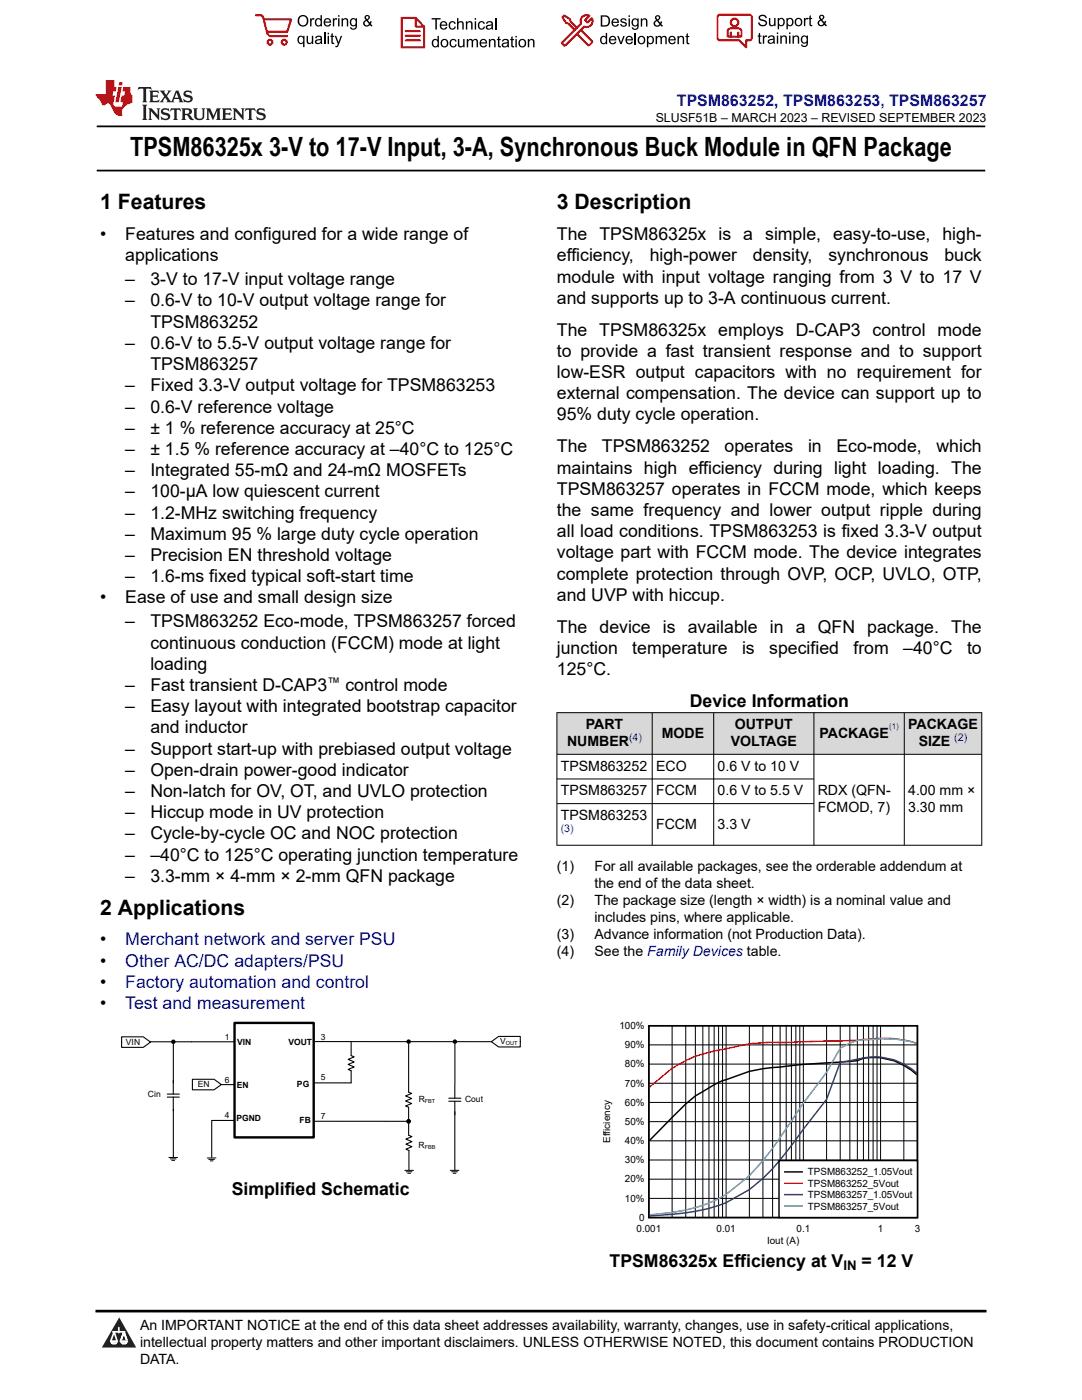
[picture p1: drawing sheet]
<svg xmlns="http://www.w3.org/2000/svg" width="216mm" height="279mm" viewBox="0 0 216 279" stroke-linecap="round" stroke-linejoin="round" font-family="sans-serif">
<path d="M19.3 25.2h177.3M19.3 34h177.3" fill="none" stroke="#000" stroke-width=".35"/>
<g fill="#d8d8d8">
<path d="M111.1 142.2h84.8v8.3h-84.8z" fill-rule="evenodd"/>
<path d="M111.2 142.3h18.9v8.2h-18.9z" fill-rule="evenodd"/>
<path d="M130.2 142.3h12.1v8.2h-12.1z" fill-rule="evenodd"/>
<path d="M142.5 142.3h19.8v8.2h-19.8z" fill-rule="evenodd"/>
<path d="M162.5 142.3h17.9v8.2h-17.9z" fill-rule="evenodd"/>
<path d="M180.5 142.3h15.3v8.2h-15.3z" fill-rule="evenodd"/>
</g>
<g fill="none" stroke="#000" stroke-width=".2">
<path d="M111.1 142.2h84.9M111.1 150.5h84.9M111.1 155.5h51.4M111.1 142.2v26.6M130.1 142.2v26.6M142.4 142.2v26.6M162.4 142.2v26.6M180.4 142.2v26.6M195.9 142.2v26.6M111.1 168.7h84.9M111.1 160.4h51.4M129.5 216.2h53.6"/>
<path d="M129.5 212.4h53.6M129.5 208.5h53.6M134.1 204.7v38.3M136.8 204.7v38.3M138.8 204.7v38.3M140.2 204.7v38.3M141.5 204.7v38.3M142.5 204.7v38.3M143.4 204.7v38.3M144.2 204.7v38.3M144.9 204.7v38.3M149.5 204.7v38.3"/>
<path d="M152.2 204.7v38.3M154.2 204.7v38.3M155.7 204.7v38.3M156.9 204.7v38.3M157.9 204.7v38.3M158.8 204.7v38.3M159.6 204.7v38.3M160.3 204.7v38.3M164.9 204.7v38.3M167.7 204.7v38.3M169.6 204.7v38.3M171.1 204.7v38.3"/>
<path d="M172.3 204.7v38.3M173.3 204.7v38.3M174.2 204.7v38.3M175 204.7v38.3M175.7 204.7v38.3M180.3 204.7v38.3M33.7 231h1.7M34 231.3h1.1M34.3 231.6h.6M41.4 231.1h1.7M41.6 231.4h1.2M41.9 231.7h.6"/>
<path d="M80.8 233.6h1.7M81.1 233.9h1.1M81.4 234.1h.5M89.9 233.6h1.7M90.1 233.9h1.2M90.4 234.1h.6M129.5 239.2h53.6M129.5 235.3h53.6M129.5 231.5h53.6M129.5 227.7h53.6M129.5 223.9h53.6M129.5 220h53.6"/>
</g>
<path d="M46.8 204.1h15.8v22.9h-15.8z" fill="none" stroke="#000" stroke-width=".48"/>
<g fill="none" stroke="#000" stroke-width=".21">
<path d="M24.3 206.9h4.3l1.4 1.1-1.4 1h-4.3zM30 207.9h16.7M33.4 219h2.4M33.4 218.3h2.4M34.6 219v12M34.6 208.4v9.9M38.4 215.4h4.3l1.5 1-1.5 1.1h-4.3zM44.2 216.5h2.6M62.9 207.9h35.1M70.1 207.9v2.8l.6 .2-1.2 .5 1.2 .5-1.2 .5 1.2 .5-1.2 .5 .6 .3v2.4h-7.5M81.5 208.3v9.7l.6 .2-1.2 .5 1.2 .5-1.2 .5 1.2 .5-1.2 .5 .6 .3v2.3M89.6 219.8h2.4"/>
<path d="M89.6 219.2h2.4M90.8 216.5v2.7M90.8 219.8v13.7M90.8 208.3v8.1M98 207.9l1.5-1.1h4.3v2.1h-4.3zM42.2 223.6v7.4M42.3 223.6h4.4M62.6 223.8h18.9M81.5 224.2v2.4M81.6 226.6l.6 .2-1.2 .5 1.2 .5-1.2 .5 1.2 .5-1.2 .5 .6 .3v3.9"/>
</g>
<g fill="#000">
<circle cx="34.6" cy="207.9" r=".45"/>
<circle cx="81.5" cy="207.9" r=".45"/>
<circle cx="90.8" cy="207.9" r=".45"/>
<circle cx="81.5" cy="223.8" r=".45"/>
</g>
<path d="M129.5 204.7h53.6v38.3h-53.6zM182.9 214.5a12.3 12.3 0 0 0-10.6-3.3l-1.2 .5-10.8 .7-4.6 .6a28.5 28.5 0 0 0-10.8 2.5 14.6 14.6 0 0 0-4.7 2.4l-1.4 .8-2 1.6-7.2 7.3" fill="none" stroke="#000" stroke-width=".29"/>
<path d="M182.9 208.2a25.4 25.4 0 0 0-11.8-.5l-14.2 .3a44 44 0 0 0-13.5 1.6l-1.9 .4a19.2 19.2 0 0 0-7.4 3.2l-4.5 3.7" fill="none" stroke="#f00" stroke-width=".29"/>
<path d="M182.9 214.2a12.5 12.5 0 0 0-11.8-2.8l-3.4 .6-2.8 7.4-7 9.2a45.4 45.4 0 0 1-8.4 8.8l-4.6 2.6a35.3 35.3 0 0 1-10.8 2.4l-4.5 .3" fill="none" stroke="#156" stroke-width=".29"/>
<path d="M182.9 208.2a27.9 27.9 0 0 0-10.6-.7l-1.2 .1-1.5 .6-1.9 1-2.8 4.8-4.6 6.2-3.4 5a60.9 60.9 0 0 1-7.4 9.4l-4.6 3.8a26.9 26.9 0 0 1-10.8 3.6l-4.5 .5" fill="none" stroke="#0bc" stroke-width=".29"/>
<path d="M155.4 231.6h27.7v11.4h-27.7z" fill-rule="evenodd" fill="#fff"/>
<path d="M155.4 231.6h27.7v11.4h-27.7zM156.6 233.9h3.5" fill="none" stroke="#000" stroke-width=".29"/>
<path d="M156.6 236.1h3.5" fill="none" stroke="#f00" stroke-width=".29"/>
<path d="M156.6 238.4h3.5" fill="none" stroke="#156" stroke-width=".29"/>
<path d="M156.6 240.7h3.5" fill="none" stroke="#0bc" stroke-width=".29"/>
<path d="M0 0h215.9v23.8h-215.9z" fill-rule="evenodd" fill="#fff"/>
<path d="M27.7 17.4l-.2 .6 .5-.3h.6v.1v2.2l-.2 .4h1l-.2-.4v-2.2v-.1h.5l.5 .3-.1-.6zM29.8 18.1l.2 .4v1.5l-.2 .4h1.9l.1-.6a1.08 1.08 0 0 1-1.3 .2v-.7h.6l.4 .2v-.6l-.4 .2h-.6v-.6l.2-.1a1 1 0 0 1 1 .2l-.1-.5zM31.8 18.1l1 1.1-1 1.2h.9l-.2-.2 .4-.7 .5 .7-.2 .2h1.6l-.2-.2 .1-.4h1l.1 .4-.1 .2h.9l-.2-.3-.8-2h-.5l-1 2.2-.8-1.1 .9-1.1h-.8l.2 .2-.5 .7-.3-.7 .1-.2zM35.2 18.5l.4 1h-.8zM36.8 18.2a.65 .65 0 0 0-.2 .7 .65 .65 0 0 0 .6 .5l.7 .2 .1 .2a.79 .79 0 0 1-.7 .4 .79 .79 0 0 1-.7-.5l.1 .7 .2-.1a.93 .93 0 0 0 1.1 .1 .93 .93 0 0 0 .4-1 1.46 1.46 0 0 0-1.2-.6l-.1-.3a1.09 1.09 0 0 1 1.2 .2l-.2-.6-.1 .1-.6-.2zM28.4 20.9l.2 .4v2.3l-.2 .3h1l-.2-.3v-2.3l.2-.4zM29.6 21.6l.2 .4v1.6l-.2 .3h.8l-.3-.3v-1.4l1.7 1.8v-2l.2-.4h-.8l.2 .2 .1 1.1-1.2-1.3zM32.3 21.8a.65 .65 0 0 0-.2 .7 .65 .65 0 0 0 .7 .4l.6 .2 .1 .2a.79 .79 0 0 1-.7 .4 .79 .79 0 0 1-.7-.5l.1 .7 .2-.1a.93 .93 0 0 0 1.1 .1 .93 .93 0 0 0 .4-.9 1.46 1.46 0 0 0-1.2-.6l-.1-.4a1.09 1.09 0 0 1 1.2 .2l-.2-.6-.1 .1-.6-.1zM34.1 21.6l-.1 .7a.63 .63 0 0 1 .7-.4l.1 1.7-.3 .3h1l-.2-.3v-1.7a.66 .66 0 0 1 .8 .4l-.1-.7zM36.2 21.6l.2 .4v1.6l-.2 .3h.9l-.2-.2v-.7h.5l.1 .2a.79 .79 0 0 0 1.2 .6l-1-.9a.61 .61 0 0 0 .6-.6 .61 .61 0 0 0-.5-.6zM36.9 21.9h.2a.47 .47 0 0 1 .5 .1 .47 .47 0 0 1 .1 .5l-.2 .2h-.6zM38.5 21.6l.2 .2a2.27 2.27 0 0 0 .4 2 1.04 1.04 0 0 0 1.7-.7v-1.3l.2-.2h-.8l.2 .4v1.1a.6 .6 0 0 1-.6 .6 .6 .6 0 0 1-.6-.6v-1.1l.3-.4zM41.1 21.6l.2 .4v1.6l-.2 .3h.7l-.2-.3v-1.5l.9 1.9 .8-1.9v1.5l-.2 .3h1l-.3-.3v-1.6l.3-.4h-.8l-.7 1.5-.7-1.5zM44.3 21.6l.2 .4v1.6l-.2 .3h1.9l.1-.5a1.09 1.09 0 0 1-1.3 .1v-.6h.6l.4 .1v-.6l-.4 .2h-.6v-.6l.2-.1a1.01 1.01 0 0 1 1 .3l-.1-.6zM46.4 21.6l.3 .4v1.6l-.3 .3h.8l-.2-.3v-1.4l1.6 1.8v-2l.2-.4h-.7l.2 .2v1.1l-1.2-1.3zM49 21.6l-.1 .7a.63 .63 0 0 1 .8-.4v1.7l-.3 .3h1l-.2-.3v-1.7a.66 .66 0 0 1 .8 .4l-.1-.7zM51.4 21.8a.65 .65 0 0 0-.2 .7 .65 .65 0 0 0 .6 .4l.6 .2 .2 .2a.79 .79 0 0 1-.8 .4 .79 .79 0 0 1-.6-.5l.1 .7 .2-.1a.93 .93 0 0 0 1 .1 .93 .93 0 0 0 .5-.9 1.46 1.46 0 0 0-1.3-.6l-.1-.4a1.09 1.09 0 0 1 1.3 .2l-.2-.6-.2 .1-.5-.1z" fill="#231f20"/>
<path d="M21.1 16v2.8h-2.1l.1 .3 .9 1a.95 .95 0 0 0 .9 .9 .59 .59 0 0 1 .6-.4 .59 .59 0 0 1 .5 .4l.4 .8a1.59 1.59 0 0 0 2.1 1.3 1.61 1.61 0 0 1 1-2.2l1-.4-.1-1.5a1.59 1.59 0 0 1-.4-1.6h-1.4l-.2 .9h.5l-.1 .8h-.5l-.2 1v.2l.4 .1-.2 .9h-.6a.73 .73 0 0 1-1.1-.7l.3-1.5h-.5l.2-.8h.5l.2-.9h-.5v-1.4zM23.6 17.4l-.6 3h.7l.6-3zM23.8 16.4l-.1 .7h.7l.1-.7z" fill="#ed1c24"/>
<g fill="#000">
<path d="M59.4 4.2a1.12 1.12 0 0 1 2.2 0 1.12 1.12 0 0 1-2.2 0zM59.9 3.5a.89 .89 0 0 0-.1 1.1 .89 .89 0 0 0 1.1 .4 .88 .88 0 0 0 .3-1.3 .88 .88 0 0 0-1.3-.2z" fill-rule="evenodd"/>
<path d="M59.5 7.3l.5-.2 .5 .3v-.3h.3v2.3h-.3v-.8a.74 .74 0 0 1-1 0 .74 .74 0 0 1-.1-1zM59.8 7.5a.57 .57 0 0 0-.2 .7 .57 .57 0 0 0 .8 .2 .57 .57 0 0 0 .1-.7 .57 .57 0 0 0-.7-.2z" fill-rule="evenodd"/>
<path d="M61.9 3.6h.2v.3l.2-.2 .3-.1 .2 .1-.1 .3a.36 .36 0 0 0-.5 0 .36 .36 0 0 0 0 .4v.9h-.3z" fill-rule="evenodd"/>
<path d="M61.2 7.1h.3v.9a.41 .41 0 0 0 .4 .6 .41 .41 0 0 0 .3-.6v-.9h.3v1.7h-.2v-.3a.58 .58 0 0 1-.7 .3 .58 .58 0 0 1-.4-.6z" fill-rule="evenodd"/>
<path d="M63 3.8l.5-.2 .5 .2v-.8h.2v2.3h-.2v-.2a.75 .75 0 0 1-1-.1 .75 .75 0 0 1-.1-1zM63.2 4a.57 .57 0 0 0-.1 .7 .57 .57 0 0 0 .8 .2 .57 .57 0 0 0 .1-.7 .57 .57 0 0 0-.8-.2z" fill-rule="evenodd"/>
<path d="M63 7.3a.74 .74 0 0 1 1-.1 .74 .74 0 0 1 .3 .9v.7h-.3v-.2a.57 .57 0 0 1-.8 .2 .57 .57 0 0 1-.2-.8l1-.3a.41 .41 0 0 0-.4-.4 .41 .41 0 0 0-.4 .4l-.3-.1zM63.2 8.2a.35 .35 0 0 0 .2 .5 .35 .35 0 0 0 .5-.3l.1-.4z" fill-rule="evenodd"/>
<path d="M65.4 6.5h.3v.3h-.3zM65.4 7.1h.3v1.7h-.3z" fill-rule="evenodd"/>
<path d="M64.8 3.8a.76 .76 0 0 1 .9-.1 .76 .76 0 0 1 .4 .8h-1.2a.47 .47 0 0 0 .3 .6 .47 .47 0 0 0 .6-.4l.3 .1a.82 .82 0 0 1-1.3 .3 .82 .82 0 0 1 0-1.3zM65 4l-.1 .3h.9l-.3-.4z" fill-rule="evenodd"/>
<path d="M66.4 3.6h.3v.3l.1-.2 .4-.1 .1 .1-.1 .3a.36 .36 0 0 0-.4 0 .36 .36 0 0 0-.1 .4v.9h-.3z" fill-rule="evenodd"/>
<path d="M66.1 6.7l.3-.1v.5h.3v.3h-.3v.9l.1 .2h.2v.3a.41 .41 0 0 1-.4-.1 .41 .41 0 0 1-.2-.4v-.9h-.2v-.3h.2z" fill-rule="evenodd"/>
<path d="M66.8 7.1h.3l.4 1.4 .5-1.4h.3l-.6 1.7a.57 .57 0 0 1-.8 .6v-.3a.37 .37 0 0 0 .5-.3z" fill-rule="evenodd"/>
<path d="M67.5 3h.2v.3h-.2zM67.5 3.6h.2v1.7h-.2z" fill-rule="evenodd"/>
<path d="M68.2 3.6h.2v.3a.58 .58 0 0 1 .7-.3 .58 .58 0 0 1 .4 .7v1h-.3v-1a.4 .4 0 0 0-.4-.5 .4 .4 0 0 0-.4 .6v.9h-.2z" fill-rule="evenodd"/>
<path d="M70 3.8l.5-.2 .5 .2v-.2h.2v1.5a.71 .71 0 0 1-.5 .8 .71 .71 0 0 1-.8-.5h.2a.46 .46 0 0 0 .6 .3 .46 .46 0 0 0 .3-.6 .78 .78 0 0 1-1.1-.2 .78 .78 0 0 1 .1-1.1zM70.2 4a.53 .53 0 0 0-.1 .8 .53 .53 0 0 0 .8 0 .54 .54 0 0 0 0-.7 .54 .54 0 0 0-.7-.1z" fill-rule="evenodd"/>
<path d="M72.9 3.1a.53 .53 0 0 1 .8 .1 .53 .53 0 0 1-.3 .8l.4 .5 .1-.3 .3 .1-.2 .5 .3 .3-.2 .2-.3-.3a.71 .71 0 0 1-1.2 .1 .71 .71 0 0 1 .4-1.1l-.3-.5zM73 3.5a.3 .3 0 0 0 .6 0 .3 .3 0 0 0-.6 0zM72.9 4.3a.45 .45 0 0 0 0 .7 .45 .45 0 0 0 .7-.2l-.5-.6z" fill-rule="evenodd"/>
<path d="M86.1 3.6h1.8v.3h-.7v2h-.3v-2h-.8z" fill-rule="evenodd"/>
<path d="M86.3 8l.5-.2 .5 .2v-.8h.3v2.2h-.3v-.2a.76 .76 0 0 1-1 0 .76 .76 0 0 1-.1-1zM86.6 8.1a.58 .58 0 0 0-.2 .8 .58 .58 0 0 0 .8 .2 .58 .58 0 0 0 .1-.8 .58 .58 0 0 0-.7-.2z" fill-rule="evenodd"/>
<path d="M88.2 7.9a.81 .81 0 0 1 1.1 .2 .81 .81 0 0 1-.2 1.1 .81 .81 0 0 1-1.1-.1l-.1-.8zM88.3 8.1a.57 .57 0 0 0 0 .9 .57 .57 0 0 0 .8 0 .57 .57 0 0 0 0-.8 .57 .57 0 0 0-.8-.1z" fill-rule="evenodd"/>
<path d="M88 4.4a.77 .77 0 0 1 .9-.1 .77 .77 0 0 1 .4 .8h-1.3a.48 .48 0 0 0 .4 .6 .48 .48 0 0 0 .6-.3h.3a.83 .83 0 0 1-1.3 .4 .83 .83 0 0 1 0-1.4zM88.2 4.6l-.2 .3h1l-.3-.4z" fill-rule="evenodd"/>
<path d="M89.7 4.4a.7 .7 0 0 1 1.2 .3l-.2 .1a.45 .45 0 0 0-.6-.3 .45 .45 0 0 0-.3 .6 .45 .45 0 0 0 .3 .6 .45 .45 0 0 0 .6-.4h.3a.76 .76 0 0 1-1.1 .6 .76 .76 0 0 1-.3-1.1z" fill-rule="evenodd"/>
<path d="M89.9 8a.7 .7 0 0 1 1.2 .3h-.3a.45 .45 0 0 0-.5-.3 .45 .45 0 0 0-.3 .6 .45 .45 0 0 0 .3 .6 .45 .45 0 0 0 .6-.4l.2 .1a.76 .76 0 0 1-1 .5 .76 .76 0 0 1-.4-1.1z" fill-rule="evenodd"/>
<path d="M91.2 3.6h.3v.8a.59 .59 0 0 1 .7-.2 .59 .59 0 0 1 .3 .7v1h-.2v-1a.4 .4 0 0 0-.5-.4 .4 .4 0 0 0-.3 .5v.9h-.3z" fill-rule="evenodd"/>
<path d="M91.4 7.8h.2v.9a.41 .41 0 0 0 .5 .5 .41 .41 0 0 0 .3-.5v-.9h.3v1.6h-.3v-.2a.58 .58 0 0 1-.7 .3 .58 .58 0 0 1-.3-.7z" fill-rule="evenodd"/>
<path d="M93 4.2h.2v.3a.59 .59 0 0 1 .7-.3 .59 .59 0 0 1 .4 .7v1h-.3v-1a.41 .41 0 0 0-.4-.5 .41 .41 0 0 0-.4 .6v.9h-.2z" fill-rule="evenodd"/>
<path d="M93.1 7.8h.3v.2a.56 .56 0 0 1 1 0 .54 .54 0 0 1 .6-.2 .54 .54 0 0 1 .4 .5v1.1h-.3v-1a.34 .34 0 0 0-.3-.4 .34 .34 0 0 0-.4 .3v1.1h-.3v-1a.38 .38 0 0 0-.5-.4 .38 .38 0 0 0-.2 .6v.8h-.3z" fill-rule="evenodd"/>
<path d="M94.7 3.6h.3v.3h-.3zM94.7 4.2h.3v1.7h-.3z" fill-rule="evenodd"/>
<path d="M95.5 4.4a.7 .7 0 0 1 1.3 .3l-.3 .1a.45 .45 0 0 0-.6-.3 .45 .45 0 0 0-.3 .6 .45 .45 0 0 0 .3 .6 .45 .45 0 0 0 .6-.4h.3a.76 .76 0 0 1-1.1 .6 .76 .76 0 0 1-.3-1.1z" fill-rule="evenodd"/>
<path d="M95.9 8a.77 .77 0 0 1 .9-.2 .77 .77 0 0 1 .4 .9h-1.2a.48 .48 0 0 0 .3 .5 .48 .48 0 0 0 .6-.3h.3a.83 .83 0 0 1-1.3 .4 .83 .83 0 0 1 0-1.3zM96.1 8.1l-.1 .4h.9l-.2-.5z" fill-rule="evenodd"/>
<path d="M97.5 7.8h.3v.2a.59 .59 0 0 1 .7-.2 .59 .59 0 0 1 .4 .6v1h-.3v-1a.41 .41 0 0 0-.5-.4 .41 .41 0 0 0-.3 .5v.9h-.3z" fill-rule="evenodd"/>
<path d="M97.1 4.4a.74 .74 0 0 1 1-.1 .74 .74 0 0 1 .3 .9v.7h-.3v-.2a.59 .59 0 0 1-.8 .2 .59 .59 0 0 1-.3-.8l1.1-.3a.42 .42 0 0 0-.4-.4 .42 .42 0 0 0-.5 .4l-.2-.1zM97.3 5.3a.36 .36 0 0 0 .2 .5 .36 .36 0 0 0 .5-.2l.1-.5z" fill-rule="evenodd"/>
<path d="M99.4 7.4l.2-.2v.6h.3v.2h-.3v1l.1 .2h.2l.1 .2a.41 .41 0 0 1-.5 0 .41 .41 0 0 1-.1-.4v-1h-.2v-.2h.2z" fill-rule="evenodd"/>
<path d="M100.3 8a.74 .74 0 0 1 .9-.2 .74 .74 0 0 1 .3 .9l.1 .7h-.3v-.2a.59 .59 0 0 1-.8 .3 .59 .59 0 0 1-.3-.8l1-.3a.42 .42 0 0 0-.3-.4 .42 .42 0 0 0-.5 .3h-.3zM100.5 8.8a.36 .36 0 0 0 .1 .5 .36 .36 0 0 0 .5-.2l.2-.5z" fill-rule="evenodd"/>
<path d="M102 7.4l.3-.2v.6h.3v.2h-.3v1l.1 .2h.2v.2a.41 .41 0 0 1-.5 0 .41 .41 0 0 1-.1-.4v-1h-.2v-.2h.2z" fill-rule="evenodd"/>
<path d="M102.8 7.2h.3v.3h-.3zM102.8 7.8h.3v1.6h-.3z" fill-rule="evenodd"/>
<path d="M103.7 7.9a.81 .81 0 0 1 1.1 .2 .81 .81 0 0 1-.1 1.1 .81 .81 0 0 1-1.2-.1v-.8zM103.9 8.1a.57 .57 0 0 0-.1 .9 .57 .57 0 0 0 .8 0 .57 .57 0 0 0 0-.8 .57 .57 0 0 0-.7-.1z" fill-rule="evenodd"/>
<path d="M105.3 7.8h.3v.2a.59 .59 0 0 1 .7-.2 .59 .59 0 0 1 .4 .6v1h-.3v-1a.41 .41 0 0 0-.5-.4 .41 .41 0 0 0-.3 .5v.9h-.3z" fill-rule="evenodd"/>
<path d="M119.9 3.1h.7a1.12 1.12 0 0 1 1.1 1.1 1.12 1.12 0 0 1-1 1.1h-.8zM120.2 3.3v1.7h.4a.86 .86 0 0 0 .8-.8 .86 .86 0 0 0-.8-.9z" fill-rule="evenodd"/>
<path d="M119.9 7.4l.5-.3 .5 .3v-.8h.2v2.2h-.2v-.2a.75 .75 0 0 1-1 0 .75 .75 0 0 1-.1-1zM120.1 7.5a.57 .57 0 0 0-.1 .8 .57 .57 0 0 0 .8 .2 .57 .57 0 0 0 .1-.8 .57 .57 0 0 0-.8-.2z" fill-rule="evenodd"/>
<path d="M121.7 7.4a.76 .76 0 0 1 .9-.2 .76 .76 0 0 1 .4 .9h-1.2a.47 .47 0 0 0 .3 .5 .47 .47 0 0 0 .6-.3h.3a.82 .82 0 0 1-1.3 .4 .82 .82 0 0 1 0-1.3zM121.9 7.5l-.1 .3h.9l-.3-.4z" fill-rule="evenodd"/>
<path d="M122.2 3.9a.76 .76 0 0 1 .9-.2 .76 .76 0 0 1 .4 .9h-1.2a.47 .47 0 0 0 .4 .5 .47 .47 0 0 0 .5-.3h.3a.82 .82 0 0 1-1.3 .4 .82 .82 0 0 1 0-1.3zM122.5 4l-.2 .3h.9l-.2-.4z" fill-rule="evenodd"/>
<path d="M123.9 3.8a.71 .71 0 0 1 1.1 .3h-.2a.32 .32 0 0 0-.4-.3 .32 .32 0 0 0-.3 .4h.1a.75 .75 0 0 1 .9 .8 .72 .72 0 0 1-.7 .3 .72 .72 0 0 1-.7-.5h.3a.36 .36 0 0 0 .4 .4 .36 .36 0 0 0 .3-.5 .8 .8 0 0 1-.9-.7z" fill-rule="evenodd"/>
<path d="M123.2 7.2h.3l.4 1.3 .5-1.3h.3l-.7 1.6h-.2z" fill-rule="evenodd"/>
<path d="M125.4 3.1h.3v.3h-.3zM125.4 3.7h.3v1.6h-.3z" fill-rule="evenodd"/>
<path d="M125 7.4a.76 .76 0 0 1 .9-.2 .76 .76 0 0 1 .4 .9h-1.2a.47 .47 0 0 0 .3 .5 .47 .47 0 0 0 .6-.3h.3a.82 .82 0 0 1-1.3 .4 .82 .82 0 0 1 0-1.3zM125.2 7.5l-.1 .3h.9l-.2-.4z" fill-rule="evenodd"/>
<path d="M126.2 3.9l.5-.3 .5 .3v-.2h.2v1.4a.71 .71 0 0 1-.5 .8 .71 .71 0 0 1-.8-.5l.2 .1a.46 .46 0 0 0 .6 .2 .46 .46 0 0 0 .3-.6 .78 .78 0 0 1-1.1-.1 .78 .78 0 0 1 .1-1.1zM126.4 4a.53 .53 0 0 0-.1 .8 .53 .53 0 0 0 .8 0 .54 .54 0 0 0 0-.7 .54 .54 0 0 0-.7-.1z" fill-rule="evenodd"/>
<path d="M127.5 7.3a.8 .8 0 0 1 1.1 .2 .8 .8 0 0 1-.1 1.1 .8 .8 0 0 1-1.2-.1v-.8zM127.7 7.5a.56 .56 0 0 0-.1 .9 .56 .56 0 0 0 .8-.1 .56 .56 0 0 0 0-.7 .56 .56 0 0 0-.7-.1z" fill-rule="evenodd"/>
<path d="M127.9 3.7h.2v.2a.58 .58 0 0 1 .7-.2 .58 .58 0 0 1 .4 .6v1h-.3v-1a.4 .4 0 0 0-.4-.4 .4 .4 0 0 0-.4 .5v.9h-.2z" fill-rule="evenodd"/>
<path d="M129.1 7.2h.2v.2a.72 .72 0 0 1 1-.1 .72 .72 0 0 1 .2 1 .64 .64 0 0 1-.5 .5 .64 .64 0 0 1-.6-.2v.8h-.3zM129.5 7.5a.56 .56 0 0 0-.2 .8 .56 .56 0 0 0 .8 .2 .56 .56 0 0 0 .1-.8 .56 .56 0 0 0-.7-.2z" fill-rule="evenodd"/>
<path d="M130.8 7.2h.3v.2a.55 .55 0 0 1 .9 0 .53 .53 0 0 1 .6-.3 .53 .53 0 0 1 .4 .6v1.1h-.2v-1a.34 .34 0 0 0-.3-.4 .34 .34 0 0 0-.4 .3v1.1h-.3v-1a.37 .37 0 0 0-.5-.4 .37 .37 0 0 0-.2 .6v.8h-.3z" fill-rule="evenodd"/>
<path d="M130.8 3.2a.53 .53 0 0 1 .9 .1 .53 .53 0 0 1-.4 .8l.4 .5 .2-.4 .2 .1-.2 .5 .4 .3-.2 .3-.3-.4a.71 .71 0 0 1-1.2 .1 .71 .71 0 0 1 .3-1.1l-.2-.5zM130.9 3.6a.3 .3 0 0 0 .6 0 .3 .3 0 0 0-.6 0zM130.9 4.3a.45 .45 0 0 0 0 .7 .45 .45 0 0 0 .7-.2l-.5-.6z" fill-rule="evenodd"/>
<path d="M133.6 7.4a.76 .76 0 0 1 .9-.2 .76 .76 0 0 1 .3 .9h-1.2a.47 .47 0 0 0 .4 .5 .47 .47 0 0 0 .6-.3h.2a.82 .82 0 0 1-1.2 .4 .82 .82 0 0 1 0-1.3zM133.8 7.5l-.2 .3h1l-.3-.4z" fill-rule="evenodd"/>
<path d="M135.2 7.2h.2v.2a.58 .58 0 0 1 .7-.2 .58 .58 0 0 1 .4 .6v1h-.3v-1a.4 .4 0 0 0-.4-.4 .4 .4 0 0 0-.3 .5v.9h-.3z" fill-rule="evenodd"/>
<path d="M137 6.8l.3-.2v.6h.2v.2h-.2v1v.2h.2l.1 .2a.41 .41 0 0 1-.5 0 .41 .41 0 0 1-.1-.5v-.9h-.2v-.2h.2z" fill-rule="evenodd"/>
<path d="M151.6 3.1a.88 .88 0 0 1 1.4 .5h-.3a.49 .49 0 0 0-.5-.5 .49 .49 0 0 0-.5 .6l.1 .1a1.06 1.06 0 0 1 1.2 1 .95 .95 0 0 1-.9 .4 .95 .95 0 0 1-.8-.7h.3a.58 .58 0 0 0 .6 .5 .58 .58 0 0 0 .5-.6l-.2-.1a.95 .95 0 0 1-1.1-.9z" fill-rule="evenodd"/>
<path d="M151.4 6.7l.3-.2v.6h.2v.2h-.2v1v.2h.2l.1 .2a.41 .41 0 0 1-.5 0 .41 .41 0 0 1-.1-.5v-.9h-.2v-.2h.2z" fill-rule="evenodd"/>
<path d="M152.2 7.1h.3v.2l.1-.2h.4h.1l-.1 .3a.36 .36 0 0 0-.4 0 .36 .36 0 0 0-.1 .5v.8h-.3z" fill-rule="evenodd"/>
<path d="M153.3 7.3a.74 .74 0 0 1 1-.2 .74 .74 0 0 1 .3 .9l.1 .7h-.3l-.1-.2a.57 .57 0 0 1-.8 .3 .57 .57 0 0 1-.1-.9l.9-.2a.41 .41 0 0 0-.4-.4 .41 .41 0 0 0-.4 .3h-.3zM153.5 8.1a.35 .35 0 0 0 .2 .5 .35 .35 0 0 0 .5-.2l.1-.5z" fill-rule="evenodd"/>
<path d="M153.4 3.6h.3v.9a.41 .41 0 0 0 .4 .5 .41 .41 0 0 0 .4-.5v-.9h.2v1.6h-.2v-.2a.58 .58 0 0 1-.7 .2 .58 .58 0 0 1-.4-.6z" fill-rule="evenodd"/>
<path d="M155 6.5h.3v.3h-.3zM155 7.1h.3v1.6h-.3z" fill-rule="evenodd"/>
<path d="M155.2 3.6h.2v.2a.72 .72 0 0 1 1-.1 .72 .72 0 0 1 .2 1 .64 .64 0 0 1-.5 .5 .64 .64 0 0 1-.6-.2v.8h-.3zM155.6 3.9a.56 .56 0 0 0-.2 .8 .56 .56 0 0 0 .8 .2 .56 .56 0 0 0 .1-.8 .56 .56 0 0 0-.7-.2z" fill-rule="evenodd"/>
<path d="M155.7 7.1h.3v.2a.58 .58 0 0 1 .7-.2 .58 .58 0 0 1 .3 .6v1h-.3v-1a.4 .4 0 0 0-.4-.4 .4 .4 0 0 0-.3 .5v.9h-.3z" fill-rule="evenodd"/>
<path d="M156.9 3.6h.3v.2a.72 .72 0 0 1 .9-.1 .72 .72 0 0 1 .2 1 .64 .64 0 0 1-.4 .5 .64 .64 0 0 1-.7-.2v.8h-.3zM157.3 3.9a.56 .56 0 0 0-.1 .8 .56 .56 0 0 0 .7 .2 .56 .56 0 0 0 .2-.8 .56 .56 0 0 0-.8-.2z" fill-rule="evenodd"/>
<path d="M157.4 6.5h.3v.3h-.3zM157.4 7.1h.3v1.6h-.3z" fill-rule="evenodd"/>
<path d="M158.1 7.1h.3v.2a.58 .58 0 0 1 .7-.2 .58 .58 0 0 1 .4 .6v1h-.3v-1a.4 .4 0 0 0-.5-.4 .4 .4 0 0 0-.3 .5v.9h-.3z" fill-rule="evenodd"/>
<path d="M158.8 3.7a.8 .8 0 0 1 1.1 .2 .8 .8 0 0 1-.1 1.1 .8 .8 0 0 1-1.1-.1l-.1-.8zM159 3.9a.56 .56 0 0 0-.1 .9 .56 .56 0 0 0 .9 0 .56 .56 0 0 0-.1-.8 .56 .56 0 0 0-.7-.1z" fill-rule="evenodd"/>
<path d="M160 7.3l.5-.2 .5 .2v-.2h.2v1.4a.71 .71 0 0 1-.5 .9 .71 .71 0 0 1-.9-.5h.3a.46 .46 0 0 0 .6 .2 .46 .46 0 0 0 .2-.6 .78 .78 0 0 1-1-.1 .78 .78 0 0 1 .1-1.1zM160.2 7.4a.53 .53 0 0 0-.1 .8 .53 .53 0 0 0 .8 0 .54 .54 0 0 0 0-.7 .54 .54 0 0 0-.7-.1z" fill-rule="evenodd"/>
<path d="M160.4 3.6h.3v.2l.1-.2h.4h.1l-.1 .3a.36 .36 0 0 0-.4 0 .36 .36 0 0 0-.1 .5v.8h-.3z" fill-rule="evenodd"/>
<path d="M161.5 3.2l.3-.2v.6h.3v.2h-.3v1v.2h.3v.2a.41 .41 0 0 1-.5 0 .41 .41 0 0 1-.1-.5v-.9h-.2v-.2h.2z" fill-rule="evenodd"/>
<path d="M163.6 3.1a.53 .53 0 0 1 .8 .1 .53 .53 0 0 1-.3 .8l.4 .5 .1-.3h.3l-.2 .5 .3 .3-.2 .3-.3-.3a.71 .71 0 0 1-1.2 .1 .71 .71 0 0 1 .4-1.2l-.3-.5zM163.7 3.5a.3 .3 0 0 0 .5 0 .3 .3 0 0 0-.5 0zM163.6 4.2a.45 .45 0 0 0 0 .8 .45 .45 0 0 0 .7-.3l-.5-.6z" fill-rule="evenodd"/>
</g>
<path d="M64.8 6.5v2.3M98.9 3.6v2.3M126.8 6.6v2.2" fill="none" stroke="#000" stroke-width=".28"/>
<g fill="none" stroke="#de0000" stroke-width=".42">
<path d="M51.1 3l1 .1a1.4 1.4 0 0 1 .6 1.2l.7 2.5a.95 .95 0 0 0 1.1 .4h2.8M52.7 3.9h5.4l-.8 2.4h-4M80.1 3.6h2.8v1.7h1.7v4.2h-4.5zM81 7.1h2.8M81 6.2h2.8M81 8.1h2.8M82.9 3.6l1.7 1.7M115.1 5.5l-1.3-1.2-.1-.5-1.2-.7-.3 .3 .7 1.1 .5 .2 1.3 1.3M115.9 6l2.2 2.2v.3l-.5 .5h-.3l-2.2-2.2zM115.9 6l.7-.7a1.19 1.19 0 0 0 1.3-.3 1.19 1.19 0 0 0 .2-1.4l-.9 .9-.4-.5 .8-.8a1.19 1.19 0 0 0-1.4 .1 1.19 1.19 0 0 0-.2 1.4l-3.8 3.7v.3l.3 .3h.3l2.3-2.2M143.2 3.2l.4-.2h6l.4 .2v4.4l-.2 .4-.9 .1v1.3l-1.4-1.3h-3.9l-.4-.3zM145.4 5.8l.4-.1h1.6a.61 .61 0 0 1 .6 .6v1h-2.8v-1z"/>
<path d="M145.8 6.5v.8M147.3 6.5v.8"/>
<circle cx="53.9" cy="8.4" r=".49"/>
<circle cx="56.7" cy="8.4" r=".49"/>
<circle cx="146.6" cy="4.5" r=".75"/>
</g>
<path d="M0 261.4h215.9v18h-215.9z" fill-rule="evenodd" fill="#fff"/>
<path d="M23.8 262.9l3.4 6h-6.9z" fill="#231f20"/>
<path d="M22.1 267.7h1.3l-.4 .5h-.3a.55 .55 0 0 1-.6-.5z" fill-rule="evenodd" fill="#fff"/>
<path d="M22.1 267.7h1.3l-.4 .5h-.3a.55 .55 0 0 1-.6-.5z" fill="none" stroke="#231f20" stroke-width=".34"/>
<path d="M22.1 267.7h1.3l-.4 .5h-.5zM22.6 265.8h.1M22.6 265.8h2.3zM23.7 265.9h.1M23.7 264.9v1zM24 267.7h.1" fill="none" stroke="#fff" stroke-width=".34"/>
<path d="M24.7 265.8l-.7 1.9z" fill="#fff"/>
<path d="M24.7 265.8l-.7 1.9z" fill="none" stroke="#fff" stroke-width=".34"/>
<path d="M24.7 265.8l.7 1.9z" fill="#fff"/>
<path d="M22.8 265.8l-.7 1.9zM22.8 265.8l.6 1.9zM24.7 265.8l.7 1.9zM25.3 267.7h.1" fill="none" stroke="#fff" stroke-width=".34"/>
<path d="M24.1 267.7h1.3a.65 .65 0 0 1-.6 .5 .65 .65 0 0 1-.7-.5z" fill-rule="evenodd" fill="#fff"/>
<path d="M24.1 267.7h1.3a.65 .65 0 0 1-.6 .5 .65 .65 0 0 1-.7-.5z" fill="none" stroke="#231f20" stroke-width=".34"/>
<path d="M24 267.7h.1M24.1 267.7h1.3l-.4 .5h-.5z" fill="none" stroke="#fff" stroke-width=".34"/>
<path d="M19 261.7h177.8" fill="none" stroke="#000" stroke-width=".53"/>
<text font-size="5.3" x="26" y="31.2">TPSM86325x 3-V to 17-V Input, 3-A, Synchronous Buck Module in QFN Package</text>
<g font-size="4.2">
<text x="20" y="41.8">1 Features</text>
<text x="111.1" y="41.8">3 Description</text>
<text x="20" y="182.5">2 Applications</text>
</g>
<g font-size="3.5">
<text x="20" y="47.9">•</text>
<text x="25" y="47.9">Features and configured for a wide range of</text>
<text x="111.1" y="47.9">The TPSM86325x is a simple, easy-to-use, high-</text>
<text x="25" y="52.2">applications</text>
<text x="111.1" y="52.2">efficiency,</text>
<text x="129.6" y="52.2">high-power</text>
<text x="150.2" y="52.2">density,</text>
<text x="165.3" y="52.2">synchronous</text>
<text x="188.4" y="52.2">buck</text>
<text x="25" y="56.9">–</text>
<text x="30" y="56.9">3-V to 17-V input voltage range</text>
<text x="111.1" y="56.4">module with input voltage ranging from 3 V to 17 V</text>
<text x="25" y="61.2">–</text>
<text x="30" y="61.2">0.6-V to 10-V output voltage range for</text>
<text x="30" y="65.4">TPSM863252</text>
<text x="111.1" y="60.6">and supports up to 3-A continuous current.</text>
<text x="25" y="69.6">–</text>
<text x="30" y="69.6">0.6-V to 5.5-V output voltage range for</text>
<text x="111.1" y="67">The TPSM86325x employs D-CAP3 control mode</text>
<text x="111.1" y="71.2">to provide a fast transient response and to support</text>
<text x="30" y="73.9">TPSM863257</text>
<text x="111.1" y="75.5">low-ESR output capacitors with no requirement for</text>
<text x="25" y="78.1">–</text>
<text x="25" y="82.3">–</text>
<text x="30" y="78.1">Fixed 3.3-V output voltage for TPSM863253</text>
<text x="30" y="82.3">0.6-V reference voltage</text>
<text x="111.1" y="83.9">95% duty cycle operation.</text>
<text x="111.1" y="79.7">external compensation. The device can support up to</text>
<text x="25" y="86.6">–</text>
<text x="30" y="86.6">± 1 % reference accuracy at 25°C</text>
<text x="25" y="90.8">–</text>
<text x="25" y="95">–</text>
<text x="30" y="90.8">± 1.5 % reference accuracy at –40°C to 125°C</text>
<text x="30" y="95">Integrated 55-mΩ and 24-mΩ MOSFETs</text>
<text x="111.1" y="90.3">The</text>
<text x="111.1" y="94.5">maintains high efficiency during light loading. The</text>
<text x="120.1" y="90.3">TPSM863252</text>
<text x="144.6" y="90.3">operates</text>
<text x="161.2" y="90.3">in</text>
<text x="166.9" y="90.3">Eco-mode,</text>
<text x="186.9" y="90.3">which</text>
<text x="25" y="99.3">–</text>
<text x="30" y="99.3">100-μA low quiescent current</text>
<text x="111.1" y="98.7">TPSM863257 operates in FCCM mode, which keeps</text>
<text x="25" y="103.5">–</text>
<text x="25" y="107.7">–</text>
<text x="30" y="103.5">1.2-MHz switching frequency</text>
<text x="30" y="107.7">Maximum 95 % large duty cycle operation</text>
<text x="111.1" y="103">the same frequency and lower output ripple during</text>
<text x="111.1" y="107.2">all load conditions. TPSM863253 is fixed 3.3-V output</text>
<text x="25" y="112">–</text>
<text x="30" y="112">Precision EN threshold voltage</text>
<text x="111.1" y="111.4">voltage part with FCCM mode. The device integrates</text>
<text x="25" y="116.2">–</text>
<text x="30" y="116.2">1.6-ms fixed typical soft-start time</text>
<text x="111.1" y="115.7">complete protection through OVP, OCP, UVLO, OTP,</text>
<text x="111.1" y="119.9">and UVP with hiccup.</text>
<text x="20" y="120.4">•</text>
<text x="25" y="120.4">Ease of use and small design size</text>
<text x="25" y="125.2">–</text>
<text x="30" y="125.2">TPSM863252 Eco-mode, TPSM863257 forced</text>
<text x="30" y="129.4">continuous conduction (FCCM) mode at light</text>
<text x="111.1" y="126.3">The device is available in a QFN package. The</text>
<text x="111.1" y="130.5">junction</text>
<text x="126.2" y="130.5">temperature</text>
<text x="148.1" y="130.5">is</text>
<text x="153.5" y="130.5">specified</text>
<text x="170.3" y="130.5">from</text>
<text x="180.2" y="130.5">–40°C</text>
<text x="193" y="130.5">to</text>
<text x="25" y="137.9">–</text>
<text x="30" y="133.7">loading</text>
<text x="30" y="137.9">Fast transient D-CAP3</text>
<text x="68.9" y="137.9">control mode</text>
<text x="111.1" y="134.7">125°C.</text>
<text x="25" y="142.1">–</text>
<text x="30" y="142.1">Easy layout with integrated bootstrap capacitor</text>
<text x="137.6" y="141.1">Device Information</text>
<text x="30" y="146.4">and inductor</text>
<text x="25" y="154.8">–</text>
<text x="25" y="150.6">–</text>
<text x="30" y="154.8">Open-drain power-good indicator</text>
<text x="30" y="150.6">Support start-up with prebiased output voltage</text>
<text x="25" y="159.1">–</text>
<text x="30" y="159.1">Non-latch for OV, OT, and UVLO protection</text>
<text x="25" y="163.3">–</text>
<text x="25" y="167.5">–</text>
<text x="30" y="163.3">Hiccup mode in UV protection</text>
<text x="30" y="167.5">Cycle-by-cycle OC and NOC protection</text>
<text x="25" y="171.8">–</text>
<text x="30" y="171.8">–40°C to 125°C operating junction temperature</text>
<text x="25" y="176">–</text>
<text x="30" y="176">3.3-mm × 4-mm × 2-mm QFN package</text>
<text x="20" y="188.7">•</text>
<text x="20" y="192.9">•</text>
<text x="20" y="197.2">•</text>
<text x="20" y="201.4">•</text>
<text x="46.2" y="238.6">Simplified Schematic</text>
<text x="121.6" y="252.8">TPSM86325x Efficiency at V</text>
<text x="171.9" y="252.8">= 12 V</text>
</g>
<g font-size="3.5" fill="#00f">
<text x="25" y="188.7">Merchant network and server PSU</text>
<text x="25" y="192.9">Other AC/DC adapters/PSU</text>
<text x="25" y="197.2">Factory automation and control</text>
<text x="25" y="201.4">Test and measurement</text>
</g>
<text font-size="3.2" fill="#00f" x="135.1" y="21.1">TPSM863252, TPSM863253, TPSM863257</text>
<g font-size="2.8">
<text x="113.1" y="148.9">NUMBER</text>
<text x="116.9" y="145.5">PART</text>
<text x="132" y="147.2">MODE</text>
<text x="145.8" y="148.9">VOLTAGE</text>
<text x="146.6" y="145.5">OUTPUT</text>
<text x="163.5" y="147.2">PACKAGE</text>
<text x="181.2" y="145.5">PACKAGE</text>
<text x="183.3" y="148.9">SIZE</text>
<text x="111.9" y="153.8">TPSM863252</text>
<text x="130.9" y="153.8">ECO</text>
<text x="143.2" y="153.8">0.6 V to 10 V</text>
<text x="111.9" y="158.7">TPSM863257</text>
<text x="130.9" y="158.7">FCCM</text>
<text x="143.2" y="158.7">0.6 V to 5.5 V</text>
<text x="163.2" y="158.7">RDX (QFN-</text>
<text x="181.2" y="158.7">4.00 mm ×</text>
<text x="111.9" y="163.7">TPSM863253</text>
<text x="130.9" y="165.3">FCCM</text>
<text x="143.2" y="165.3">3.3 V</text>
<text x="163.2" y="162.1">FCMOD, 7)</text>
<text x="181.2" y="162.1">3.30 mm</text>
<text x="111.1" y="173.8">(1)</text>
<text x="118.6" y="173.8">For all available packages, see the orderable addendum at</text>
<text x="118.6" y="177.2">the end of the data sheet.</text>
<text x="111.1" y="180.6">(2)</text>
<text x="118.6" y="180.6">The package size (length × width) is a nominal value and</text>
<text x="118.6" y="184">includes pins, where applicable.</text>
<text x="111.1" y="187.4">(3)</text>
<text x="111.1" y="190.8">(4)</text>
<text x="118.6" y="187.4">Advance information (not Production Data).</text>
<text x="118.6" y="190.8">See the Family Devices table.</text>
<text x="27.9" y="265.5">An IMPORTANT NOTICE at the end of this data sheet addresses availability, warranty, changes, use in safety-critical applications,</text>
<text x="27.9" y="268.9">intellectual property matters and other important disclaimers. UNLESS OTHERWISE NOTED, this document contains PRODUCTION</text>
<text x="27.9" y="272.3">DATA.</text>
</g>
<g font-size="2.6">
<text x="65.3" y="137">™</text>
<text x="168.3" y="253.5">IN</text>
</g>
<text font-size="2.5" x="130.8" y="24.3">SLUSF51B – MARCH 2023 – REVISED SEPTEMBER 2023</text>
<g font-size="2.1" fill="#00f">
<text x="125.5" y="148">(4)</text>
<text x="190.4" y="148">(2)</text>
<text x="111.9" y="166.1">(3)</text>
</g>
<g font-size="2">
<text x="123.6" y="205.4">100%</text>
<text x="124.7" y="209.2">90%</text>
<text x="124.7" y="213">80%</text>
<text x="124.7" y="220.7">60%</text>
<text x="124.7" y="216.8">70%</text>
<text x="124.7" y="224.5">50%</text>
<text x="121.8" y="228.1" transform="rotate(-90 121.8 228.1)">Efficiency</text>
<text x="124.7" y="232.2">30%</text>
<text x="124.7" y="228.3">40%</text>
<text x="124.7" y="239.8">10%</text>
<text x="124.7" y="236">20%</text>
<text x="161.2" y="234.6">TPSM863252_1.05Vout</text>
<text x="161.2" y="236.9">TPSM863252_5Vout</text>
<text x="161.2" y="239.1">TPSM863257_1.05Vout</text>
<text x="127" y="245.9">0.001</text>
<text x="127.5" y="243.6">0</text>
<text x="143" y="245.9">0.01</text>
<text x="158.9" y="245.9">0.1</text>
<text x="161.2" y="241.4">TPSM863257_5Vout</text>
<text x="175.2" y="245.9">1</text>
<text x="182.5" y="245.9">3</text>
<text x="153.1" y="248.2">Iout (A)</text>
</g>
<g font-size="1.7">
<text x="25.1" y="208.5">VIN</text>
<text x="44.9" y="207.5">1</text>
<text x="47.3" y="208.6">VIN</text>
<text x="57.6" y="208.5">VOUT</text>
<text x="64" y="207.5">3</text>
<text x="99.8" y="208.4">V</text>
<text x="64" y="215.6">5</text>
<text x="29.5" y="219">Cin</text>
<text x="39.5" y="217">EN</text>
<text x="44.9" y="216.1">6</text>
<text x="47.3" y="217.2">EN</text>
<text x="59.3" y="216.9">PG</text>
<text x="83.5" y="220">R</text>
<text x="92.8" y="220">Cout</text>
<text x="44.9" y="223.1">4</text>
<text x="47.2" y="223.8">PGND</text>
<text x="59.8" y="224.1">FB</text>
<text x="64" y="223.4">7</text>
<text x="83.5" y="229.1">R</text>
</g>
<text font-size="1.6" fill="#00f" x="177.4" y="145.6">(1)</text>
<g font-size="1.1">
<text x="100.9" y="208.6">OUT</text>
<text x="84.8" y="220.2">FBT</text>
<text x="84.7" y="229.3">FBB</text>
</g>
</svg>
